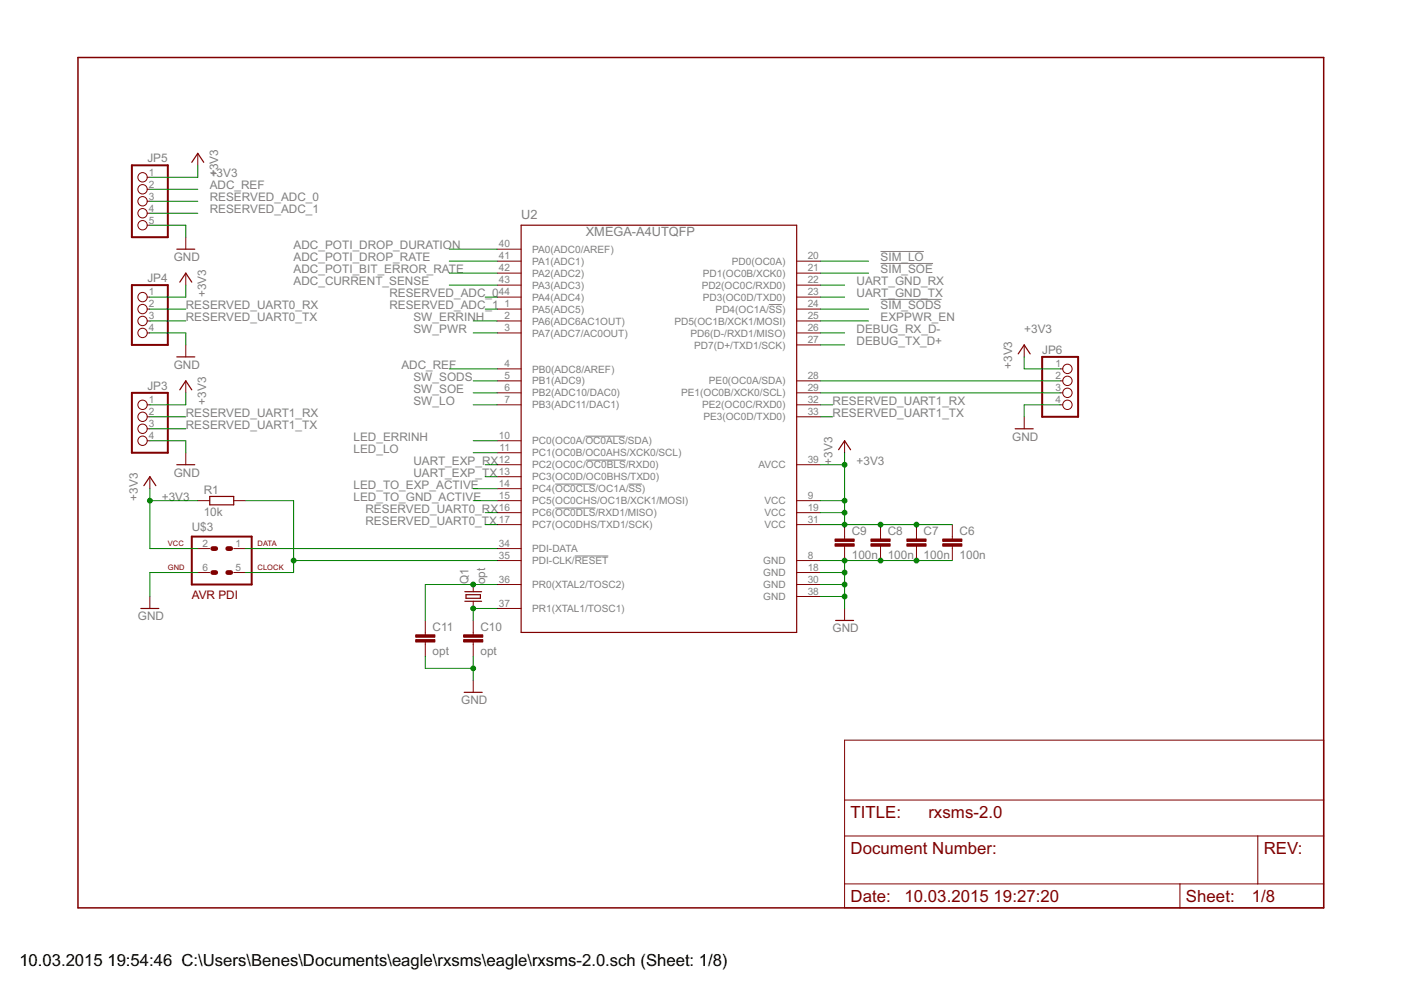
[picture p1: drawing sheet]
<svg xmlns="http://www.w3.org/2000/svg" width="297mm" height="210mm" viewBox="0 0 297 210" stroke-linecap="round" stroke-linejoin="round" font-family="sans-serif">
<path d="M186.7 55.9h11.1M186.7 53.3h9.2M163 64.6h2.8M186.7 63.5h12.9M124.1 92.5h8.4M124.2 97.6h8.5M117.7 102.6h8.6M117.7 107.7h8.6M121.9 117.9h7.1M133.3 102.6h2.8" fill="none" stroke="#808080" stroke-width=".21"/>
<g fill="none" stroke="#800000" stroke-width=".25">
<path d="M40.7 34.4l1.2-1.9 1.3 1.9M37.5 52.8h3.8M38.1 59.8l1.3-1.9 1.3 1.9M110.5 47.8h58.4v86.3h-58.4zM37.5 75.7h3.8M215.9 75l1.2-1.9 1.3 1.9M37.5 98.5h3.8M38.1 82.7l1.3-1.9 1.3 1.9M177.8 95.4l1.3-1.9 1.2 1.9M215.2 90.9h3.9M30.5 103l1.3-1.9 1.2 1.9M44.5 105.3h5.1v1.7h-5.1z"/>
<path d="M29.9 129h3.8M98.6 125.5h3.5M98.6 127.5h3.5M98.8 126.1h3.1v.8h-3.1zM177.2 131.6h3.8M98.4 146.8h3.8"/>
</g>
<g fill="none" stroke="#800000" stroke-width=".21">
<path d="M31.2 37.6h.6M41.9 32.5v2.6M31.2 40.1h.6M31.2 42.7h.6M31.2 45.2h.6M31.2 47.8h.6M39.4 50.3v2.5M39.4 57.9v2.6M105.4 52.8h5.1M105.4 55.4h5.1M105.4 57.9h5.1M168.9 55.4h5.1"/>
<path d="M168.9 57.9h5.1M31.2 63h.6M31.2 65.5h.6M31.2 68.1h.6M31.2 70.6h.6M39.4 73.1v2.6M105.4 60.5h5.1M105.4 63h5.1M105.4 65.5h5.1M105.4 68.1h5.1M105.4 70.6h5.1M105.4 78.2h5.1"/>
<path d="M168.9 60.5h5.1M168.9 63h5.1M168.9 65.5h5.1M168.9 68.1h5.1M168.9 70.6h5.1M168.9 73.1h5.1M217.1 73.1v2.6M224.8 78.2h.5M31.2 85.8h.6M31.2 93.5h.6M31.2 88.4h.6M31.2 90.9h.6"/>
<path d="M39.4 80.8v2.5M39.4 96v2.5M105.4 98.5h5.1M105.4 80.8h5.1M105.4 83.3h5.1M105.4 85.8h5.1M105.4 93.5h5.1M105.4 96h5.1M168.9 98.5h5.1M168.9 80.8h5.1M168.9 83.3h5.1M168.9 85.8h5.1"/>
<path d="M168.9 88.4h5.1M179.1 93.5v2.5M217.1 88.4v2.5M224.8 80.8h.5M224.8 83.3h.5M224.8 85.8h.5M31.8 101.1v2.5M41.9 106.2h2.6M41.9 116.3h2.6M49.6 106.2h2.5M49.6 116.3h2.5M105.4 118.9h5.1"/>
<path d="M105.4 101.1h5.1M105.4 103.6h5.1M105.4 106.2h5.1M105.4 108.7h5.1M105.4 111.2h5.1M105.4 116.3h5.1M168.9 118.9h5.1M168.9 106.2h5.1M168.9 108.7h5.1M168.9 111.2h5.1M179.1 111.2v3.1M179.1 115.8v3.1"/>
<path d="M186.7 111.2v3.1M186.7 115.8v3.1M194.3 111.2v3.1M194.3 115.8v3.1M201.9 111.2v3.1M201.9 115.8v3.1M31.8 126.5v2.5M41.9 121.4h2.6M49.6 121.4h2.5M90.2 131.6v3M90.2 136.1v3.1M100.3 123.9v1.6"/>
<path d="M100.3 127.5v1.5M100.3 131.6v3M100.3 136.1v3.1M105.4 123.9h5.1M105.4 129h5.1M168.9 121.4h5.1M168.9 123.9h5.1M168.9 126.5h5.1M179.1 129v2.6M100.3 144.3v2.5M179.1 156.9h101.5v35.6h-101.5zM179.1 177.2h101.5"/>
<path d="M179.1 169.6h101.5M266.7 177.2v10.2M179.1 187.4h101.5M250.2 187.4v5.1"/>
<circle cx="30.2" cy="37.6" r=".99"/>
<circle cx="30.2" cy="40.1" r=".99"/>
<circle cx="30.2" cy="42.7" r=".99"/>
<circle cx="30.2" cy="45.2" r=".99"/>
<circle cx="30.2" cy="47.8" r=".99"/>
<circle cx="30.2" cy="65.5" r=".99"/>
<circle cx="30.2" cy="63" r=".99"/>
<circle cx="30.2" cy="68.1" r=".99"/>
<circle cx="30.2" cy="70.6" r=".99"/>
<circle cx="226.3" cy="78.2" r=".99"/>
<circle cx="30.2" cy="88.4" r=".99"/>
<circle cx="30.2" cy="90.9" r=".99"/>
<circle cx="30.2" cy="93.5" r=".99"/>
<circle cx="30.2" cy="85.8" r=".99"/>
<circle cx="226.3" cy="85.8" r=".99"/>
<circle cx="226.3" cy="80.8" r=".99"/>
<circle cx="226.3" cy="83.3" r=".99"/>
</g>
<path d="M16.5 12.2h264.1v180.3h-264.1z" fill="none" stroke="#800000" stroke-width=".32"/>
<g fill="#800000" stroke="#800000" stroke-width=".21">
<path d="M199.9 115.3h4v.5h-4z"/>
<path d="M199.9 114.3h4v.5h-4z"/>
<path d="M192.3 115.3h4v.5h-4z"/>
<path d="M192.3 114.3h4v.5h-4z"/>
<path d="M184.7 115.3h4v.5h-4z"/>
<path d="M184.7 114.3h4v.5h-4z"/>
<path d="M177 115.3h4.1v.5h-4.1z"/>
<path d="M177 114.3h4.1v.5h-4.1z"/>
<path d="M98.3 135.6h4.1v.5h-4.1z"/>
<path d="M98.3 134.6h4.1v.5h-4.1z"/>
<path d="M88.1 135.6h4.1v.5h-4.1z"/>
<path d="M88.1 134.6h4.1v.5h-4.1z"/>
</g>
<path d="M28 35.1h7.6v15.2h-7.6zM28 60.5h7.6v12.6h-7.6zM221 75.7h7.6v12.7h-7.6zM28 83.3h7.6v12.7h-7.6zM40.7 113.8h12.7v10.1h-12.7z" fill="none" stroke="#800000" stroke-width=".42"/>
<path d="M45.1 116.3h.6M48.3 116.3h.6M45.1 121.4h.6M48.3 121.4h.6" fill="none" stroke="#800000" stroke-width="1"/>
<g fill="none" stroke="#008000" stroke-width=".21">
<path d="M41.9 35.1v2.5h-10.1M31.8 47.8h7.6v2.5M31.8 40.1h10.1M31.8 42.7h10.1M31.8 45.2h10.1M95.2 52.8h10.2M95.2 57.9h10.2M95.2 55.4h10.2M174 57.9h10.1M174 55.4h10.1M31.8 70.6h7.6v2.5M31.8 65.5h7.6"/>
<path d="M31.8 68.1h7.6M39.4 60.5v2.5h-7.6M95.2 78.2h10.2M95.2 60.5h10.2M100.3 70.6h5.1M100.3 68.1h5.1M102.9 63h2.5M102.9 65.5h2.5M174 63h5.1M174 70.6h5.1M174 60.5h5.1M174 73.1h5.1"/>
<path d="M174 65.5h10.1M174 68.1h10.1M217.1 75.7v2.5h7.7M31.8 93.5h7.6v2.5M31.8 88.4h7.6M31.8 90.9h7.6M39.4 83.3v2.5h-7.6M100.3 85.8h5.1M100.3 93.5h5.1M100.3 83.3h5.1M100.3 96h5.1M100.3 80.8h5.1"/>
<path d="M102.9 98.5h2.5M174 98.5h5.1M174 85.8h2.5M174 88.4h2.5M174 83.3h50.8M174 80.8h50.8M179.1 96v15.2M224.8 85.8h-7.7v2.6M31.8 106.2h10.1M31.8 103.6v12.7h10.1M52.1 106.2h10.2v15.2h-10.2M52.1 116.3h53.3"/>
<path d="M62.3 118.9h43.1M100.3 106.2h5.1M100.3 103.6h5.1M102.9 111.2h2.5M102.9 108.7h2.5M102.9 101.1h2.5M174 111.2h27.9M174 108.7h5.1M174 106.2h5.1M174 118.9h27.9M179.1 118.9v10.1M41.9 121.4h-10.1v5.1"/>
<path d="M90.2 139.2v2.5h10.1M100.3 139.2v5.1M105.4 123.9h-15.2v7.7M105.4 129h-5.1v2.6M174 121.4h5.1M174 123.9h5.1M174 126.5h5.1"/>
</g>
<g fill="#008000" stroke="#008000" stroke-width=".21">
<circle cx="186.7" cy="111.2" r=".51"/>
<circle cx="179.1" cy="111.2" r=".51"/>
<circle cx="179.1" cy="98.5" r=".51"/>
<circle cx="179.1" cy="108.7" r=".51"/>
<circle cx="179.1" cy="106.2" r=".51"/>
<circle cx="194.3" cy="111.2" r=".51"/>
<circle cx="31.8" cy="106.2" r=".51"/>
<circle cx="179.1" cy="121.4" r=".51"/>
<circle cx="179.1" cy="123.9" r=".51"/>
<circle cx="179.1" cy="126.5" r=".51"/>
<circle cx="186.7" cy="118.9" r=".51"/>
<circle cx="194.3" cy="118.9" r=".51"/>
<circle cx="179.1" cy="118.9" r=".51"/>
<circle cx="100.3" cy="141.7" r=".51"/>
<circle cx="100.3" cy="129" r=".51"/>
<circle cx="100.3" cy="123.9" r=".51"/>
<circle cx="62.3" cy="118.9" r=".51"/>
</g>
<g font-size="4" fill="#800000">
<text x="180.3" y="173.4">TITLE:</text>
<text x="196.8" y="173.4">rxsms-2.0</text>
<text x="180.3" y="181.1">Document Number:</text>
<text x="267.9" y="181.1">REV:</text>
<text x="180.3" y="191.2">Date:</text>
<text x="191.8" y="191.2">10.03.2015</text>
<text x="210.7" y="191.2">19:27:20</text>
<text x="251.4" y="191.2">Sheet:</text>
<text x="265.4" y="191.2">1/8</text>
</g>
<g font-size="4">
<text x="4.1" y="204.8">10.03.2015</text>
<text x="22.8" y="204.8">19:54:46 C:\Users\Benes\Documents\eagle\rxsms\eagle\rxsms-2.0.sch (Sheet: 1/8)</text>
</g>
<g font-size="3" fill="#808080">
<text x="110.5" y="46.5">U2</text>
<text x="124.2" y="50">XMEGA-A4UTQFP</text>
</g>
<g font-size="2.8" fill="#808080">
<text x="31.3" y="34.4">JP5</text>
<text x="44.5" y="37.6">+3V3</text>
<text x="44.5" y="40.1">ADC_REF</text>
<text x="46.2" y="37.6" transform="rotate(-90 46.2 37.6)">+3V3</text>
<text x="44.5" y="42.7">RESERVED_ADC_0</text>
<text x="44.5" y="45.2">RESERVED_ADC_1</text>
<text x="62.2" y="52.8">ADC_POTI_DROP_DURATION</text>
<text x="31.3" y="59.8">JP4</text>
<text x="36.8" y="55.4">GND</text>
<text x="62.2" y="57.9">ADC_POTI_BIT_ERROR_RATE</text>
<text x="62.2" y="55.4">ADC_POTI_DROP_RATE</text>
<text x="186.7" y="57.9">SIM_SOE</text>
<text x="186.7" y="55.4">SIM_LO</text>
<text x="39.4" y="65.5">RESERVED_UART0_RX</text>
<text x="43.7" y="63" transform="rotate(-90 43.7 63)">+3V3</text>
<text x="62.2" y="60.4">ADC_CURRENT_SENSE</text>
<text x="82.6" y="63">RESERVED_ADC_0</text>
<text x="82.6" y="65.5">RESERVED_ADC_1</text>
<text x="181.6" y="63">UART_GND_TX</text>
<text x="181.6" y="60.4">UART_GND_RX</text>
<text x="186.7" y="65.5">SIM_SODS</text>
<text x="39.4" y="68.1">RESERVED_UART0_TX</text>
<text x="87.6" y="70.6">SW_PWR</text>
<text x="87.6" y="68.1">SW_ERRINH</text>
<text x="181.6" y="70.6">DEBUG_RX_D-</text>
<text x="186.7" y="68.1">EXPPWR_EN</text>
<text x="217.2" y="70.6">+3V3</text>
<text x="181.6" y="73.1">DEBUG_TX_D+</text>
<text x="221" y="75">JP6</text>
<text x="31.3" y="82.7">JP3</text>
<text x="36.8" y="78.2">GND</text>
<text x="85.1" y="78.2">ADC_REF</text>
<text x="87.6" y="83.3">SW_SOE</text>
<text x="87.6" y="80.8">SW_SODS</text>
<text x="214.6" y="78.2" transform="rotate(-90 214.6 78.2)">+3V3</text>
<text x="39.4" y="88.4">RESERVED_UART1_RX</text>
<text x="43.7" y="85.8" transform="rotate(-90 43.7 85.8)">+3V3</text>
<text x="87.6" y="85.8">SW_LO</text>
<text x="176.5" y="85.8">RESERVED_UART1_RX</text>
<text x="176.5" y="88.4">RESERVED_UART1_TX</text>
<text x="39.4" y="90.9">RESERVED_UART1_TX</text>
<text x="74.9" y="96">LED_LO</text>
<text x="74.9" y="93.5">LED_ERRINH</text>
<text x="214.6" y="93.5">GND</text>
<text x="36.8" y="101.1">GND</text>
<text x="87.6" y="98.5">UART_EXP_RX</text>
<text x="87.6" y="101.1">UART_EXP_TX</text>
<text x="176.5" y="98.5" transform="rotate(-90 176.5 98.5)">+3V3</text>
<text x="181.6" y="98.5">+3V3</text>
<text x="29.2" y="106.2" transform="rotate(-90 29.2 106.2)">+3V3</text>
<text x="34.3" y="106.2">+3V3</text>
<text x="43.2" y="104.7">R1</text>
<text x="74.9" y="103.6">LED_TO_EXP_ACTIVE</text>
<text x="74.9" y="106.2">LED_TO_GND_ACTIVE</text>
<text x="40.7" y="112.5">U$3</text>
<text x="43.2" y="109.5">10k</text>
<text x="77.5" y="108.7">RESERVED_UART0_RX</text>
<text x="77.5" y="111.2">RESERVED_UART0_TX</text>
<text x="180.6" y="113.4">C9</text>
<text x="188.2" y="113.4">C8</text>
<text x="195.8" y="113.4">C7</text>
<text x="203.4" y="113.4">C6</text>
<text x="180.6" y="118.5">100n</text>
<text x="188.2" y="118.5">100n</text>
<text x="195.8" y="118.5">100n</text>
<text x="203.4" y="118.5">100n</text>
<text x="99.3" y="123.9" transform="rotate(-90 99.3 123.9)">Q1</text>
<text x="102.9" y="123.9" transform="rotate(-90 102.9 123.9)">opt</text>
<text x="29.2" y="131.5">GND</text>
<text x="91.7" y="133.7">C11</text>
<text x="101.9" y="133.7">C10</text>
<text x="176.5" y="134.1">GND</text>
<text x="91.7" y="138.8">opt</text>
<text x="101.9" y="138.8">opt</text>
<text x="97.8" y="149.3">GND</text>
</g>
<text font-size="2.8" fill="#800000" x="40.7" y="127.1">AVR PDI</text>
<g font-size="2.4" fill="#808080">
<text x="31.6" y="37.2">1</text>
<text x="31.6" y="39.8">2</text>
<text x="31.6" y="42.3">3</text>
<text x="31.6" y="44.9">4</text>
<text x="31.6" y="47.4">5</text>
<text x="105.8" y="52.5">40</text>
<text x="112.8" y="53.6">PA0(ADC0/AREF)</text>
<text x="105.8" y="55">41</text>
<text x="105.8" y="57.5">42</text>
<text x="112.8" y="56.1">PA1(ADC1)</text>
<text x="112.8" y="58.7">PA2(ADC2)</text>
<text x="149" y="58.7">PD1(OC0B/XCK0)</text>
<text x="155.2" y="56.1">PD0(OC0A)</text>
<text x="171.2" y="55">20</text>
<text x="171.2" y="57.5">21</text>
<text x="31.6" y="62.6">1</text>
<text x="31.6" y="65.2">2</text>
<text x="105.8" y="60.1">43</text>
<text x="105.8" y="62.6">44</text>
<text x="107" y="65.2">1</text>
<text x="112.8" y="61.2">PA3(ADC3)</text>
<text x="112.8" y="63.7">PA4(ADC4)</text>
<text x="148.8" y="61.2">PD2(OC0C/RXD0)</text>
<text x="149" y="63.7">PD3(OC0D/TXD0)</text>
<text x="171.2" y="60.1">22</text>
<text x="171.2" y="62.6">23</text>
<text x="171.2" y="65.2">24</text>
<text x="31.6" y="67.7">3</text>
<text x="31.6" y="70.2">4</text>
<text x="107" y="67.7">2</text>
<text x="107" y="70.2">3</text>
<text x="112.8" y="66.3">PA5(ADC5)</text>
<text x="112.8" y="68.8">PA6(ADC6AC1OUT)</text>
<text x="112.8" y="71.4">PA7(ADC7/AC0OUT)</text>
<text x="143" y="68.8">PD5(OC1B/XCK1/MOSI)</text>
<text x="146.4" y="71.4">PD6(D-/RXD1/MISO)</text>
<text x="151.7" y="66.3">PD4(OC1A/SS)</text>
<text x="171.2" y="67.7">25</text>
<text x="171.2" y="70.2">26</text>
<text x="107" y="77.9">4</text>
<text x="147.2" y="73.9">PD7(D+/TXD1/SCK)</text>
<text x="171.2" y="72.8">27</text>
<text x="223.8" y="77.9">1</text>
<text x="107" y="80.4">5</text>
<text x="107" y="82.9">6</text>
<text x="112.8" y="79">PB0(ADC8/AREF)</text>
<text x="112.8" y="81.5">PB1(ADC9)</text>
<text x="150.3" y="81.5">PE0(OC0A/SDA)</text>
<text x="171.2" y="80.4">28</text>
<text x="171.2" y="82.9">29</text>
<text x="223.8" y="80.4">2</text>
<text x="223.8" y="82.9">3</text>
<text x="31.6" y="85.5">1</text>
<text x="31.6" y="88">2</text>
<text x="107" y="85.5">7</text>
<text x="112.8" y="84.1">PB2(ADC10/DAC0)</text>
<text x="112.8" y="86.6">PB3(ADC11/DAC1)</text>
<text x="144.4" y="84.1">PE1(OC0B/XCK0/SCL)</text>
<text x="148.9" y="86.6">PE2(OC0C/RXD0)</text>
<text x="149.1" y="89.1">PE3(OC0D/TXD0)</text>
<text x="171.2" y="85.5">32</text>
<text x="171.2" y="88">33</text>
<text x="223.8" y="85.5">4</text>
<text x="31.6" y="90.6">3</text>
<text x="31.6" y="93.1">4</text>
<text x="105.8" y="93.1">10</text>
<text x="105.9" y="95.6">11</text>
<text x="112.8" y="94.2">PC0(OC0A/OC0ALS/SDA)</text>
<text x="105.8" y="98.2">12</text>
<text x="105.8" y="100.7">13</text>
<text x="112.8" y="96.8">PC1(OC0B/OC0AHS/XCK0/SCL)</text>
<text x="112.8" y="99.3">PC2(OC0C/OC0BLS/RXD0)</text>
<text x="112.8" y="101.8">PC3(OC0D/OC0BHS/TXD0)</text>
<text x="160.8" y="99.3">AVCC</text>
<text x="171.2" y="98.2">39</text>
<text x="105.8" y="103.3">14</text>
<text x="105.8" y="105.8">15</text>
<text x="112.8" y="104.4">PC4(OC0CLS/OC1A/SS)</text>
<text x="112.8" y="106.9">PC5(OC0CHS/OC1B/XCK1/MOSI)</text>
<text x="162.1" y="106.9">VCC</text>
<text x="171.2" y="105.8">9</text>
<text x="105.8" y="108.3">16</text>
<text x="105.8" y="110.9">17</text>
<text x="112.8" y="109.5">PC6(OC0DLS/RXD1/MISO)</text>
<text x="112.8" y="112">PC7(OC0DHS/TXD1/SCK)</text>
<text x="162.1" y="109.5">VCC</text>
<text x="162.1" y="112">VCC</text>
<text x="171.2" y="108.3">19</text>
<text x="171.2" y="110.9">31</text>
<text x="42.9" y="116">2</text>
<text x="49.9" y="116">1</text>
<text x="105.8" y="118.5">35</text>
<text x="105.8" y="116">34</text>
<text x="112.8" y="119.6">PDI-CLK/RESET</text>
<text x="112.8" y="117.1">PDI-DATA</text>
<text x="161.8" y="119.6">GND</text>
<text x="171.2" y="118.5">8</text>
<text x="42.9" y="121">6</text>
<text x="49.9" y="121">5</text>
<text x="105.8" y="123.6">36</text>
<text x="112.8" y="124.7">PR0(XTAL2/TOSC2)</text>
<text x="161.8" y="122.1">GND</text>
<text x="161.8" y="124.7">GND</text>
<text x="171.2" y="121">18</text>
<text x="171.2" y="123.6">30</text>
<text x="105.8" y="128.7">37</text>
<text x="112.8" y="129.8">PR1(XTAL1/TOSC1)</text>
<text x="161.8" y="127.2">GND</text>
<text x="171.2" y="126.1">38</text>
</g>
<g font-size="1.8" fill="#800000">
<text x="35.6" y="115.7">VCC</text>
<text x="54.6" y="115.7">DATA</text>
<text x="35.6" y="120.8">GND</text>
<text x="54.6" y="120.8">CLOCK</text>
</g>
</svg>
